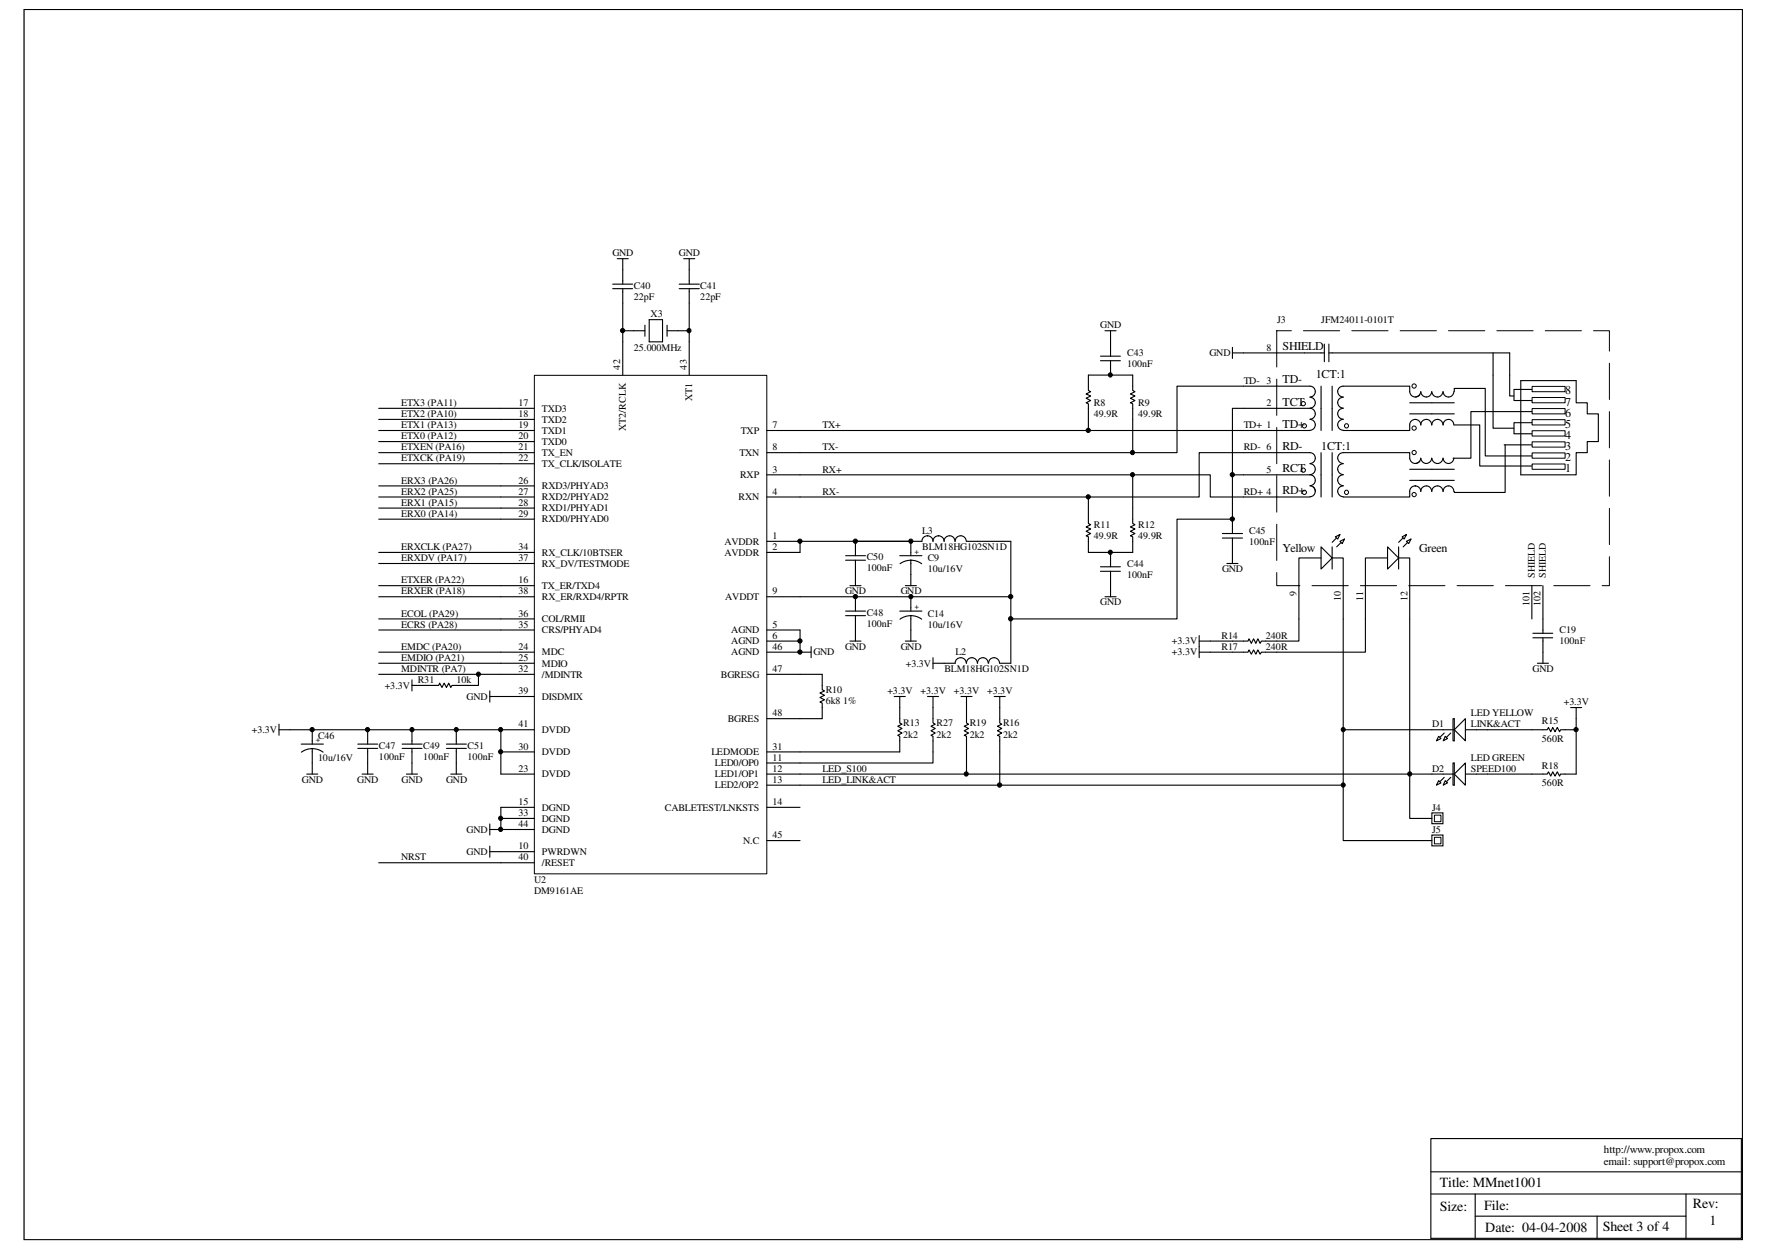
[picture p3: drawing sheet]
<svg xmlns="http://www.w3.org/2000/svg" width="297mm" height="210mm" viewBox="0 0 297 210" stroke-linecap="round" stroke-linejoin="round" font-family="sans-serif">
<path d="M4.1 1.6h288.8v206.7h-288.8z" fill="none" stroke="#000" stroke-width=".17"/>
<g fill="none" stroke="#000" stroke-width=".19">
<path d="M207.2 58.4v1.8M207.2 59.3h1.8M134.5 79.8h69v3.7h5.5M134.5 72.3h74.5M183 63v2.6l.3 .2-.7 .4 .7 .3-.7 .4 .7 .4-.7 .4 .4 .2v4.4M190.4 63v2.6l.4 .2-.8 .4 .8 .3-.8 .4 .8 .4-.8 .4 .4 .2v8.2M209 64.9h-11.1v11.2h-63.4M209 76.1h-7.4v7.4h-67.1M142.2 94.1h3.3M142.2 93.4h3.3M143.8 91v2.4M143.8 94.1v2.5"/>
<path d="M153.1 91h1.9a.91 .91 0 0 1 .9-1 .91 .91 0 0 1 .9 1 .91 .91 0 0 1 1-1 .91 .91 0 0 1 .9 1 .91 .91 0 0 1 .9-1 .91 .91 0 0 1 .9 1M160.6 91a.93 .93 0 0 1 .9-1 .93 .93 0 0 1 .9 1M162.5 91h1.8M205.5 89.7h3.4M205.5 90.4h3.4M207.2 87.2v2.5M207.2 90.4v2.4M138.2 113.3v2.6l.4 .2-.8 .4 .8 .3-.8 .4 .8 .4-.8 .4 .4 .2v2.6M150.3 117.1h1.9M151.3 117.1v4.4l.3 .2-.7 .3 .7 .4-.7 .4 .7 .4-.7 .4 .4 .1v2.7M162.5 118.9v2.6l.3 .2-.7 .3 .7 .4-.7 .4 .7 .4-.7 .4 .4 .1v2.7M168.1 118.9v2.6l.3 .2-.7 .3 .7 .4-.7 .4 .7 .4-.7 .4 .4 .1v2.7"/>
<path d="M207.2 107.7h2.6l.2-.3 .4 .7 .3-.7 .4 .7 .4-.7 .3 .7 .2-.4h2.6M207.2 109.6h2.6l.2-.4 .4 .7 .3-.7 .4 .7 .4-.7 .3 .7 .2-.3h2.6M67.6 125.8h3.3M67.6 125.1h3.3M69.3 122.6v2.5M69.3 125.8v2.4M75.1 125.8h3.3M75.1 125.1h3.3M76.7 122.6v2.5M76.7 125.8v2.4M242.6 130.1h1.9M242.8 130.6l-1.1 1.1"/>
<path d="M243.9 130.6l-1.1 1.1M244.5 128.2v3.8M246.3 130.1h1.9"/>
</g>
<path d="M244.5 130.1l1.8-1.9v3.8z" fill="#fff"/>
<path d="M244.5 130.1l1.8-1.9v3.8z" fill="none" stroke="#000" stroke-width=".19"/>
<path d="M241.8 131.2l.4 .4-.7 .4z" fill="#fff"/>
<path d="M241.8 131.2l.4 .4-.7 .4z" fill="none" stroke="#000" stroke-width=".19"/>
<path d="M242.9 131.2l.4 .4-.7 .4z" fill="#fff"/>
<path d="M240.7 130.1h1.9M242.6 122.6h1.9M242.8 123.2l-1.1 1.1M242.9 131.2l.4 .4-.7 .4zM243.9 123.2l-1.1 1.1M244.5 128.2h-.2v3.8h.2M244.5 120.8v3.7M246.3 122.6h1.9M248.2 130.1h1.9" fill="none" stroke="#000" stroke-width=".19"/>
<path d="M244.5 122.6l1.8-1.8v3.7z" fill="#fff"/>
<path d="M244.5 122.6l1.8-1.8v3.7z" fill="none" stroke="#000" stroke-width=".19"/>
<path d="M241.8 123.7l.4 .4-.7 .4z" fill="#fff"/>
<path d="M241.8 123.7l.4 .4-.7 .4z" fill="none" stroke="#000" stroke-width=".19"/>
<path d="M242.9 123.7l.4 .4-.7 .4z" fill="#fff"/>
<path d="M220.2 79.8a.91 .91 0 0 1 .9 .9 .91 .91 0 0 1-.9 .9M222.1 79.8v3.7M223.9 79.8v3.7M220.2 81.7a.9 .9 0 0 1 .9 .9M220.8 81.8a.93 .93 0 0 1 .3 1 .93 .93 0 0 1-.9 .7M240.7 122.6h1.9M242.9 123.7l.4 .4-.7 .4zM244.5 120.8h-.2v3.7h.2M248.2 122.6h1.9" fill="none" stroke="#000" stroke-width=".19"/>
<circle cx="219.3" cy="82.7" r=".36" fill="#fff"/>
<circle cx="219.3" cy="82.7" r=".36" fill="none" stroke="#000" stroke-width=".17"/>
<path d="M220.2 76.1a.91 .91 0 0 1 .9 .9 .91 .91 0 0 1-.9 .9M220.2 77.9a.91 .91 0 0 1 .9 .9 .91 .91 0 0 1-.9 1M222.1 76.1v3.7M223.9 76.1v3.7" fill="none" stroke="#000" stroke-width=".19"/>
<circle cx="219.1" cy="79" r=".36" fill="#fff"/>
<circle cx="219.1" cy="79" r=".36" fill="none" stroke="#000" stroke-width=".17"/>
<path d="M225.8 77.9a.91 .91 0 0 0-.9 .9 .91 .91 0 0 0 .9 1M225.8 76.1a.91 .91 0 0 0-.9 .9 .91 .91 0 0 0 .9 .9M225.8 79.8a.91 .91 0 0 0-.9 .9 .91 .91 0 0 0 .9 .9M225.8 81.7a.91 .91 0 0 0-.9 .9 .91 .91 0 0 0 .9 .9" fill="none" stroke="#000" stroke-width=".19"/>
<circle cx="226.3" cy="82.7" r=".35" fill="#fff"/>
<circle cx="226.3" cy="82.7" r=".35" fill="none" stroke="#000" stroke-width=".17"/>
<path d="M220.2 68.6a.91 .91 0 0 1 .9 .9 .91 .91 0 0 1-.9 .9M220.2 70.5a.91 .91 0 0 1 .9 .9 .91 .91 0 0 1-.9 .9M222.1 68.6v3.7M223.9 68.6v3.7" fill="none" stroke="#000" stroke-width=".19"/>
<circle cx="219.3" cy="71.6" r=".36" fill="#fff"/>
<circle cx="219.3" cy="71.6" r=".36" fill="none" stroke="#000" stroke-width=".17"/>
<path d="M220.2 64.9a.91 .91 0 0 1 .9 .9 .91 .91 0 0 1-.9 .9M220.2 66.8a.91 .91 0 0 1 .9 .9 .91 .91 0 0 1-.9 .9M222.1 64.9v3.7M223.9 64.9v3.7" fill="none" stroke="#000" stroke-width=".19"/>
<circle cx="219.1" cy="67.8" r=".36" fill="#fff"/>
<circle cx="219.1" cy="67.8" r=".36" fill="none" stroke="#000" stroke-width=".17"/>
<path d="M225.8 66.8a.91 .91 0 0 0-.9 .9 .91 .91 0 0 0 .9 .9M225.8 64.9a.91 .91 0 0 0-.9 .9 .91 .91 0 0 0 .9 .9M225.8 70.5a.91 .91 0 0 0-.9 .9 .91 .91 0 0 0 .9 .9M225.8 68.6a.91 .91 0 0 0-.9 .9 .91 .91 0 0 0 .9 .9" fill="none" stroke="#000" stroke-width=".19"/>
<circle cx="226.3" cy="71.6" r=".35" fill="#fff"/>
<circle cx="226.3" cy="71.6" r=".35" fill="none" stroke="#000" stroke-width=".17"/>
<path d="M237 77a.94 .94 0 0 0 .6 .9 .94 .94 0 0 0 1.1-.4M237 78.9h3.7M240.7 77a.91 .91 0 0 1-.9 .9 .91 .91 0 0 1-1-.9 .96 .96 0 0 1-.9 .9M237 80.7h3.7" fill="none" stroke="#000" stroke-width=".19"/>
<circle cx="237.7" cy="76.1" r=".36" fill="#fff"/>
<circle cx="237.7" cy="76.1" r=".36" fill="none" stroke="#000" stroke-width=".17"/>
<path d="M240.7 77a.93 .93 0 0 0 .9 .9 .93 .93 0 0 0 1-.9M240.7 78.9h3.8M242.6 77a.89 .89 0 0 0 .9 .9 .89 .89 0 0 0 .9-.9M237 82.6a.91 .91 0 0 1 .9-.9 .91 .91 0 0 1 .9 .9 .91 .91 0 0 1 1-.9 .91 .91 0 0 1 .9 .9M240.7 82.6a.93 .93 0 0 1 .9-.9 .93 .93 0 0 1 1 .9M240.7 80.7h3.8M242.6 82.6a.89 .89 0 0 1 .9-.9 .89 .89 0 0 1 .9 .9" fill="none" stroke="#000" stroke-width=".19"/>
<circle cx="237.7" cy="83.1" r=".36" fill="#fff"/>
<circle cx="237.7" cy="83.1" r=".36" fill="none" stroke="#000" stroke-width=".17"/>
<path d="M237 65.8a.94 .94 0 0 0 .6 .9 .94 .94 0 0 0 1.1-.4M237 67.7h3.7M237 69.6h3.7M240.7 65.8a.91 .91 0 0 1-.9 .9 .91 .91 0 0 1-1-.9 .96 .96 0 0 1-.9 .9" fill="none" stroke="#000" stroke-width=".19"/>
<circle cx="237.7" cy="64.9" r=".36" fill="#fff"/>
<circle cx="237.7" cy="64.9" r=".36" fill="none" stroke="#000" stroke-width=".17"/>
<path d="M237 71.4a.91 .91 0 0 1 .9-.9 .91 .91 0 0 1 .9 .9 .91 .91 0 0 1 1-.9 .91 .91 0 0 1 .9 .9M240.7 65.8a.93 .93 0 0 0 .9 .9 .93 .93 0 0 0 1-.9M240.7 71.4a.93 .93 0 0 1 .9-.9 .93 .93 0 0 1 1 .9M240.7 67.7h3.8M240.7 69.6h3.8M242.6 65.8a.89 .89 0 0 0 .9 .9 .89 .89 0 0 0 .9-.9M242.6 71.4a.89 .89 0 0 1 .9-.9 .89 .89 0 0 1 .9 .9" fill="none" stroke="#000" stroke-width=".19"/>
<circle cx="237.7" cy="71.9" r=".36" fill="#fff"/>
<circle cx="237.7" cy="71.9" r=".36" fill="none" stroke="#000" stroke-width=".17"/>
<g fill="none" stroke="#000" stroke-width=".19">
<path d="M219.3 59.3h3.3M222.6 57.8v3M223.4 57.8v3M223.4 59.3h30.4M214.6 76.1h5.6M214.6 79.8h5.6M214.6 64.9h5.6M214.6 68.6h5.6M214.6 72.3h5.6M225.8 76.1h11.2v.9M225.8 64.9h11.2v.9M237 71.4v.9h-11.2"/>
<path d="M214.6 83.5h5.6M237 82.6v.9h-11.2"/>
</g>
<path d="M257.6 65h5.5v.8h-5.5z" fill="#fff"/>
<path d="M257.6 64.9h5.5v.9h-5.5z" fill="none" stroke="#000" stroke-width=".17"/>
<path d="M257.6 66.8h5.5v.9h-5.5z" fill="#fff"/>
<path d="M257.6 66.8h5.5v.9h-5.5z" fill="none" stroke="#000" stroke-width=".17"/>
<path d="M257.6 68.7h5.5v.9h-5.5z" fill="#fff"/>
<path d="M257.6 68.7h5.5v.9h-5.5z" fill="none" stroke="#000" stroke-width=".17"/>
<path d="M257.6 70.6h5.5v.8h-5.5z" fill="#fff"/>
<path d="M257.6 70.5h5.5v.9h-5.5z" fill="none" stroke="#000" stroke-width=".17"/>
<path d="M257.6 72.4h5.5v.9h-5.5z" fill="#fff"/>
<path d="M257.6 72.4h5.5v.9h-5.5z" fill="none" stroke="#000" stroke-width=".17"/>
<path d="M257.6 74.3h5.5v.8h-5.5z" fill="#fff"/>
<path d="M257.6 74.3h5.5v.8h-5.5z" fill="none" stroke="#000" stroke-width=".17"/>
<path d="M257.6 76.2h5.5v.8h-5.5z" fill="#fff"/>
<path d="M257.6 76.1h5.5v.9h-5.5z" fill="none" stroke="#000" stroke-width=".17"/>
<path d="M257.6 78h5.5v.9h-5.5z" fill="#fff"/>
<path d="M257.6 78h5.5v.9h-5.5z" fill="none" stroke="#000" stroke-width=".17"/>
<g fill="none" stroke="#000" stroke-width=".19">
<path d="M209 59.3h10.3M251 59.3v12.7h3.5M253.8 59.3v7.2h.7M209 72.3h5.6M209 64.9h5.6M209 68.6h5.6M209 79.8h5.6M209 76.1h5.6M244.5 65.8v-.5h5.2v11.3h7.8M244.5 71.4h4.2v6.9h8.8M252.9 74.8h4.6M253 74.8v8h-8.5v-.2"/>
<path d="M255.6 64h9.4v3.7h1.8v1.9h1.9v4.6h-1.9v1.9h-1.8v3.7h-9.4zM257.5 65.4h-3v1.9h3M257.5 71h-3v1.9h3M257.5 69.2h-10.2v7.8h-3M209 83.5h5.6"/>
</g>
<path d="M214.6 55.6h55.9v42.8h-55.9z" fill="none" stroke="#000" stroke-width=".17" stroke-dasharray="6.1 2"/>
<path d="M222.1 91.9l1.8 1.9-1.8 1.8z" fill="#fff"/>
<path d="M222.1 91.9l1.8 1.9-1.8 1.8zM225.3 89.8l-1.4 1.3M226 90.6l-1.3 1.3" fill="none" stroke="#000" stroke-width=".19"/>
<path d="M225.3 91l.7-.4-.4 .8z" fill="#fff"/>
<path d="M225.3 91l.7-.4-.4 .8z" fill="none" stroke="#000" stroke-width=".19"/>
<path d="M224.5 90.2l.8-.4-.4 .8z" fill="#fff"/>
<path d="M222.1 93.8h-3.7v4.6M223.9 93.8h1.9v4.6M223.9 91.9v3.7M224.5 90.2l.8-.4-.4 .8z" fill="none" stroke="#000" stroke-width=".19"/>
<path d="M233.3 91.9l1.8 1.9-1.8 1.8z" fill="#fff"/>
<path d="M233.3 91.9l1.8 1.9-1.8 1.8zM236.4 89.8l-1.3 1.3M237.2 90.6l-1.3 1.3" fill="none" stroke="#000" stroke-width=".19"/>
<path d="M236.4 91l.8-.4-.4 .8z" fill="#fff"/>
<path d="M236.4 91l.8-.4-.4 .8z" fill="none" stroke="#000" stroke-width=".19"/>
<path d="M235.7 90.2l.7-.4-.4 .8z" fill="#fff"/>
<g fill="none" stroke="#000" stroke-width=".19">
<path d="M103 47.8h3.3M103 48.5h3.3M103.8 43.5h1.8M104.7 43.5v4.3M104.7 48.5v2.4M106.5 55.6h1.9M108.4 54.7v1.8M109.1 53.7h2.3v3.7h-2.3zM112.1 54.7v1.8M112.1 55.6h1.9M114.2 47.8h3.4M114.2 48.5h3.4"/>
<path d="M114.9 43.5h1.9M115.9 43.5v4.3M115.9 48.5v2.4M185 59.9h3.3M185.8 55.6h1.8M186.7 55.6v4.3M183 63h7.4M185 60.6h3.3M186.7 60.6v2.4M190.4 79.8v8.2l.4 .2-.8 .4 .8 .3-.8 .4 .8 .4-.8 .3 .4 .2v2.6h-7.4v-2.6l-.4-.2 .7-.3-.7-.4 .7-.4-.7-.3 .7-.4-.3-.2v-4.5M209 79.8h-1.8v7.4M209 68.6h-1.8v11.2"/>
<path d="M185 95.2h3.3M185 96h3.3M186.7 92.8v2.4M186.7 96v4.3M206.2 94.7h1.9M207.2 92.8v1.9M218.4 98.4v9.3h-3.8M225.8 98.4v33.6h-91.3M233.3 93.8h-3.8v15.8h-14.9M235.1 93.8h1.9v36.3h-102.5M235.1 91.9v3.7M235.7 90.2l.7-.4-.4 .8z"/>
<path d="M257.5 98.4v5.6M259.4 98.4v5.6M142.2 103.5h3.3M142.2 102.7h3.3M143.8 100.3v2.4M143.8 103.5v2.4M185.8 100.3h1.8M201.6 108.7v1.8M201.6 109.6h5.6M203.5 107.7h3.7M264 118.9h1.9M265 118.9v11.2h-2.7l-.1 .3-.4-.7-.4 .7-.4-.7-.3 .7-.4-.7-.2 .4h-10"/>
<path d="M50.6 125.1h3.8M50.7 126.4l1-.5 .8-.1 .8 .1 1 .5M52.5 122.6v2.5M52.5 125.8v2.4M60.2 125.8h3.3M60.2 125.1h3.3M61.8 122.6v2.5M61.8 125.8v2.4M225.8 122.6h14.9M237 130.1h3.7M250.1 122.6h10l.2-.3 .4 .7 .3-.7 .4 .7 .4-.7 .4 .7 .1-.4h2.7M240.5 191.3h52.2v16.8h-52.2z"/>
<path d="M240.5 196.9h52.2M240.5 200.7h52.2M248 200.7v7.4M248 204.4h35.4M268.5 204.4v3.7M283.4 200.7v7.4"/>
</g>
<path d="M89.9 63.1h39v83.8h-39z" fill="#fff"/>
<g fill="none" stroke="#000" stroke-width=".17">
<path d="M89.8 63.1h39.1v83.8h-39.1zM241.1 137h1.1v1.1h-1.1zM241.1 140.7h1.1v1.1h-1.1z"/>
<circle cx="104.7" cy="55.6" r=".36"/>
<circle cx="115.8" cy="55.6" r=".35"/>
<circle cx="182.9" cy="72.3" r=".36"/>
<circle cx="186.6" cy="63" r=".35"/>
<circle cx="190.4" cy="76.1" r=".35"/>
<circle cx="190.4" cy="79.8" r=".35"/>
<circle cx="207.2" cy="79.8" r=".36"/>
<circle cx="134.5" cy="91" r=".36"/>
<circle cx="143.8" cy="91" r=".36"/>
<circle cx="153.1" cy="91" r=".35"/>
<circle cx="182.9" cy="83.5" r=".36"/>
<circle cx="186.6" cy="92.8" r=".35"/>
<circle cx="207.2" cy="87.2" r=".36"/>
<circle cx="80.4" cy="113.3" r=".35"/>
<circle cx="134.5" cy="109.6" r=".36"/>
<circle cx="134.5" cy="107.7" r=".36"/>
<circle cx="143.8" cy="100.3" r=".36"/>
<circle cx="153.1" cy="100.3" r=".35"/>
<circle cx="169.9" cy="100.3" r=".37"/>
<circle cx="169.9" cy="104" r=".37"/>
<circle cx="52.5" cy="122.6" r=".36"/>
<circle cx="61.8" cy="122.6" r=".36"/>
<circle cx="69.2" cy="122.6" r=".35"/>
<circle cx="76.7" cy="122.6" r=".35"/>
<circle cx="84.1" cy="139.4" r=".35"/>
<circle cx="84.1" cy="126.3" r=".35"/>
<circle cx="84.1" cy="137.5" r=".35"/>
<circle cx="84.1" cy="122.6" r=".35"/>
<circle cx="162.4" cy="130.1" r=".35"/>
<circle cx="168" cy="131.9" r=".37"/>
<circle cx="225.8" cy="131.9" r=".35"/>
<circle cx="225.8" cy="122.6" r=".35"/>
<circle cx="237" cy="130.1" r=".35"/>
<circle cx="264.9" cy="122.6" r=".36"/>
</g>
<g fill="none" stroke="#000" stroke-width=".19">
<path d="M104.7 50.9v12.1M104.7 55.6h1.8M114 55.6h1.9M115.9 50.9v12.1M63.7 74.2h26.1M63.7 72.3h26.1M63.7 70.5h26.1M63.7 68.6h26.1M63.7 76.1h26.1M63.7 77.9h26.1M128.9 72.3h5.6M128.9 76.1h5.6"/>
<path d="M128.9 79.8h5.6M63.7 98.4h26.1M63.7 87.2h26.1M63.7 85.4h26.1M63.7 83.5h26.1M63.7 81.7h26.1M63.7 94.7h26.1M63.7 92.8h26.1M128.9 83.5h5.6M128.9 91h24.2v2.4M134.5 91v1.8h-5.6M142.9 98.4h1.8"/>
<path d="M143.8 96.6v1.8M151.3 93.4h3.7M152.2 98.4h1.8M153.1 94.1l.8 .1 1 .5M153.1 94.1l-1.1 .3-.7 .3M153.1 94.1v4.3M164.3 91h5.6v9.3h-41M207.2 87.2h-9.3v16.8h-28v-3.7M63.7 100.3h26.1M63.7 104h26.1M63.7 105.9h26.1M63.7 109.6h26.1"/>
<path d="M63.7 111.5h26.1M63.7 113.3h26.1M69.3 114.3v1.8M80.4 113.3v1.9h-4.4l-.2 .3-.4-.7-.3 .7-.4-.7-.4 .7-.4-.7-.2 .4h-4.4M82.3 117.1h7.5M82.3 116.1v1.9M128.9 105.9h5.6v3.7M128.9 109.6h7.5M128.9 113.3h9.3M128.9 107.7h5.6M136.4 108.7v1.8M142.9 107.7h1.8"/>
<path d="M143.8 105.9v1.8M151.3 102.7h3.7M152.2 107.7h1.8M153.1 103.5l.8 .1 1 .5M153.1 103.5l-1.1 .2-.7 .4M153.1 100.3v2.4M153.1 103.5v4.2M155.9 117.1h1.9M156.8 117.1v4.4l.4 .2-.7 .3 .7 .4-.7 .4 .7 .4-.7 .4 .3 .1v4.5h-27.9M156.8 111.5h3.8a.93 .93 0 0 1 .9-1 .93 .93 0 0 1 .9 1M156.8 110.5v1.9M161.5 117.1h1.9"/>
<path d="M162.5 111.5a.91 .91 0 0 1 .9-1 .91 .91 0 0 1 .9 1M162.5 117.1v1.8M164.3 111.5a.89 .89 0 0 1 .9-1 .89 .89 0 0 1 .9 1M166.2 111.5a.91 .91 0 0 1 .9-1 .91 .91 0 0 1 .9 1M167.1 117.1h1.9M168.1 117.1v1.8M169.9 104v7.5h-1.8M201.6 107.7h1.9M201.6 106.8v1.9M257.7 106.4h3.3M257.7 107.2h3.3M258.4 111.5h1.9"/>
<path d="M259.4 104v2.4M259.4 107.2v4.3M46.9 122.6h37.3v7.5h5.6M46.9 121.7v1.9M51.6 130.1h1.8M52.5 128.2v1.9M60.9 130.1h1.8M61.8 128.2v1.9M68.3 130.1h1.9M69.3 128.2v1.9M75.8 130.1h1.8M76.7 128.2v1.9"/>
<path d="M82.3 139.4h7.5M82.3 138.5v1.8M84.2 126.4h5.6M84.2 122.6h5.6M84.2 137.5h5.6M89.8 135.7h-5.6v3.7M128.9 126.4h22.4M128.9 130.1h5.6M128.9 132h5.6M128.9 135.7h5.6M128.9 120.8h9.3M162.5 126.4v3.7"/>
<path d="M168.1 126.4v5.6M225.8 132v9.3h14.9M237 130.1v7.4h3.7M240.7 136.6h1.9v1.8h-1.9zM63.7 145h26.1M82.3 143.1h7.5M82.3 142.2v1.9M128.9 141.3h5.6M240.7 140.3h1.9v1.9h-1.9z"/>
</g>
<g fill="#000">
<circle cx="104.7" cy="55.6" r=".36"/>
<circle cx="115.8" cy="55.6" r=".35"/>
<circle cx="182.9" cy="72.3" r=".36"/>
<circle cx="186.6" cy="63" r=".35"/>
<circle cx="190.4" cy="76.1" r=".35"/>
<circle cx="190.4" cy="79.8" r=".35"/>
<circle cx="207.2" cy="79.8" r=".36"/>
<circle cx="134.5" cy="91" r=".36"/>
<circle cx="143.8" cy="91" r=".36"/>
<circle cx="153.1" cy="91" r=".35"/>
<circle cx="182.9" cy="83.5" r=".36"/>
<circle cx="186.6" cy="92.8" r=".35"/>
<circle cx="207.2" cy="87.2" r=".36"/>
<circle cx="80.4" cy="113.3" r=".35"/>
<circle cx="134.5" cy="109.6" r=".36"/>
<circle cx="134.5" cy="107.7" r=".36"/>
<circle cx="143.8" cy="100.3" r=".36"/>
<circle cx="153.1" cy="100.3" r=".35"/>
<circle cx="169.9" cy="100.3" r=".37"/>
<circle cx="169.9" cy="104" r=".37"/>
<circle cx="52.5" cy="122.6" r=".36"/>
<circle cx="61.8" cy="122.6" r=".36"/>
<circle cx="69.2" cy="122.6" r=".35"/>
<circle cx="76.7" cy="122.6" r=".35"/>
<circle cx="84.1" cy="139.4" r=".35"/>
<circle cx="84.1" cy="126.3" r=".35"/>
<circle cx="84.1" cy="137.5" r=".35"/>
<circle cx="84.1" cy="122.6" r=".35"/>
<circle cx="162.4" cy="130.1" r=".35"/>
<circle cx="168" cy="131.9" r=".37"/>
<circle cx="225.8" cy="131.9" r=".35"/>
<circle cx="225.8" cy="122.6" r=".35"/>
<circle cx="237" cy="130.1" r=".35"/>
<circle cx="264.9" cy="122.6" r=".36"/>
</g>
<g font-size="2.4">
<text x="242.1" y="203.5">Size:</text>
<text x="242.1" y="199.6">Title: MMnet1001</text>
<text x="249.5" y="203.3">File:</text>
<text x="284.6" y="202.9">Rev:</text>
<text x="249.7" y="207">Date: 04-04-2008</text>
<text x="269.4" y="206.8">Sheet 3 of 4</text>
<text x="287.4" y="205.9">1</text>
</g>
<g font-size="2">
<text x="215.6" y="58.8">SHIELD</text>
<text x="215.6" y="64.4">TD-</text>
<text x="221.2" y="63.5">1CT:1</text>
<text x="215.6" y="68.2">TCT</text>
<text x="215.6" y="71.9">TD+</text>
<text x="263.1" y="71.9">5</text>
<text x="263.1" y="70">6</text>
<text x="263.1" y="68.2">7</text>
<text x="263.1" y="66.3">8</text>
<text x="215.6" y="75.6">RD-</text>
<text x="222.1" y="75.6">1CT:1</text>
<text x="263.1" y="77.5">2</text>
<text x="263.1" y="75.6">3</text>
<text x="263.1" y="73.7">4</text>
<text x="215.6" y="83.1">RD+</text>
<text x="215.6" y="79.3">RCT</text>
<text x="263.1" y="79.3">1</text>
<text x="215.6" y="92.8">Yellow</text>
<text x="238.6" y="92.8">Green</text>
</g>
<g font-size="1.8">
<text x="269.6" y="193.8">http://www.propox.com</text>
<text x="269.6" y="195.8">email: support@propox.com</text>
</g>
<g font-size="1.7">
<text x="103" y="43.1">GND</text>
<text x="114.1" y="43.1">GND</text>
<text x="106.5" y="48.5">C40</text>
<text x="106.5" y="50.4">22pF</text>
<text x="109.3" y="53.3">X3</text>
<text x="117.7" y="48.5">C41</text>
<text x="117.7" y="50.4">22pF</text>
<text x="106.5" y="58.9">25.000MHz</text>
<text x="185" y="55.2">GND</text>
<text x="189.5" y="59.9">C43</text>
<text x="203.3" y="59.9">GND</text>
<text x="212.9" y="58.9">8</text>
<text x="214.7" y="54.3">J3</text>
<text x="222.1" y="54.3">JFM24011-0101T</text>
<text x="104.3" y="62.1" transform="rotate(-90 104.3 62.1)">42</text>
<text x="115.4" y="62.1" transform="rotate(-90 115.4 62.1)">43</text>
<text x="189.5" y="61.7">100nF</text>
<text x="209.1" y="64.5">TD- 3</text>
<text x="67.4" y="70.1">ETX2 (PA10)</text>
<text x="67.4" y="68.2">ETX3 (PA11)</text>
<text x="67.4" y="72">ETX1 (PA13)</text>
<text x="87.2" y="72">19</text>
<text x="87.2" y="70.1">18</text>
<text x="87.2" y="68.2">17</text>
<text x="91.1" y="71">TXD2</text>
<text x="91.1" y="69.2">TXD3</text>
<text x="116.4" y="67.4" transform="rotate(-90 116.4 67.4)">XT1</text>
<text x="129.9" y="72">7</text>
<text x="138.3" y="72">TX+</text>
<text x="183.9" y="68.2">R8</text>
<text x="183.9" y="70.1">49.9R</text>
<text x="191.3" y="68.2">R9</text>
<text x="191.3" y="70.1">49.9R</text>
<text x="209.1" y="72">TD+ 1</text>
<text x="212.9" y="68.2">2</text>
<text x="67.4" y="73.8">ETX0 (PA12)</text>
<text x="67.4" y="75.7">ETXEN (PA16)</text>
<text x="67.4" y="77.6">ETXCK (PA19)</text>
<text x="87.2" y="73.8">20</text>
<text x="87.2" y="75.7">21</text>
<text x="87.2" y="77.6">22</text>
<text x="91.1" y="74.8">TXD0</text>
<text x="91.1" y="72.9">TXD1</text>
<text x="91.1" y="76.6">TX_EN</text>
<text x="105.2" y="72.4" transform="rotate(-90 105.2 72.4)">XT2/RCLK</text>
<text x="124.3" y="76.6">TXN</text>
<text x="124.5" y="72.9">TXP</text>
<text x="129.9" y="75.7">8</text>
<text x="138.3" y="75.7">TX-</text>
<text x="209.1" y="75.7">RD- 6</text>
<text x="67.4" y="83.1">ERX2 (PA25)</text>
<text x="67.4" y="81.3">ERX3 (PA26)</text>
<text x="87.2" y="83.1">27</text>
<text x="87.2" y="81.3">26</text>
<text x="91.1" y="78.5">TX_CLK/ISOLATE</text>
<text x="91.1" y="82.2">RXD3/PHYAD3</text>
<text x="124.4" y="80.3">RXP</text>
<text x="129.9" y="79.4">3</text>
<text x="129.9" y="83.1">4</text>
<text x="138.3" y="79.4">RX+</text>
<text x="138.3" y="83.1">RX-</text>
<text x="209.1" y="83.1">RD+ 4</text>
<text x="212.9" y="79.4">5</text>
<text x="67.4" y="86.9">ERX0 (PA14)</text>
<text x="67.4" y="85">ERX1 (PA15)</text>
<text x="87.2" y="86.9">29</text>
<text x="87.2" y="85">28</text>
<text x="91.1" y="87.8">RXD0/PHYAD0</text>
<text x="91.1" y="85.9">RXD1/PHYAD1</text>
<text x="91.1" y="84.1">RXD2/PHYAD2</text>
<text x="124.2" y="84.1">RXN</text>
<text x="155" y="89.7">L3</text>
<text x="183.9" y="88.7">R11</text>
<text x="191.3" y="88.7">R12</text>
<text x="210" y="89.7">C45</text>
<text x="67.4" y="94.3">ERXDV (PA17)</text>
<text x="67.4" y="92.5">ERXCLK (PA27)</text>
<text x="87.2" y="94.3">37</text>
<text x="87.2" y="92.5">34</text>
<text x="91.1" y="95.2">RX_DV/TESTMODE</text>
<text x="91.1" y="93.4">RX_CLK/10BTSER</text>
<text x="121.8" y="93.4">AVDDR</text>
<text x="121.8" y="91.5">AVDDR</text>
<text x="129.9" y="92.5">2</text>
<text x="129.9" y="90.6">1</text>
<text x="145.7" y="94.1">C50</text>
<text x="155" y="92.5">BLM18HG102SN1D</text>
<text x="156" y="94.3">C9</text>
<text x="183.9" y="90.6">49.9R</text>
<text x="189.5" y="95.2">C44</text>
<text x="191.3" y="90.6">49.9R</text>
<text x="210" y="91.5">100nF</text>
<text x="67.4" y="99.9">ERXER (PA18)</text>
<text x="67.4" y="98">ETXER (PA22)</text>
<text x="87.2" y="98">16</text>
<text x="87.2" y="99.9">38</text>
<text x="91.1" y="99">TX_ER/TXD4</text>
<text x="91.1" y="100.8">RX_ER/RXD4/RPTR</text>
<text x="121.9" y="100.8">AVDDT</text>
<text x="129.9" y="99.9">9</text>
<text x="142.1" y="99.9">GND</text>
<text x="145.7" y="96">100nF</text>
<text x="151.4" y="99.9">GND</text>
<text x="156" y="96.2">10u/16V</text>
<text x="185" y="101.7">GND</text>
<text x="189.5" y="97.1">100nF</text>
<text x="205.4" y="96.1">GND</text>
<text x="217.9" y="100.2" transform="rotate(-90 217.9 100.2)">9</text>
<text x="225.4" y="101" transform="rotate(-90 225.4 101)">10</text>
<text x="229.1" y="101" transform="rotate(-90 229.1 101)">11</text>
<text x="236.6" y="101" transform="rotate(-90 236.6 101)">12</text>
<text x="257.1" y="101.9" transform="rotate(-90 257.1 101.9)">101</text>
<text x="258" y="97.1" transform="rotate(-90 258 97.1)">SHIELD</text>
<text x="258.9" y="101.9" transform="rotate(-90 258.9 101.9)">102</text>
<text x="259.9" y="97.1" transform="rotate(-90 259.9 97.1)">SHIELD</text>
<text x="67.4" y="105.5">ECRS (PA28)</text>
<text x="67.4" y="103.6">ECOL (PA29)</text>
<text x="87.2" y="103.6">36</text>
<text x="87.2" y="105.5">35</text>
<text x="91.1" y="104.6">COL/RMII</text>
<text x="91.1" y="106.4">CRS/PHYAD4</text>
<text x="122.9" y="106.4">AGND</text>
<text x="129.9" y="107.4">6</text>
<text x="129.9" y="105.5">5</text>
<text x="145.7" y="103.5">C48</text>
<text x="145.7" y="105.3">100nF</text>
<text x="156" y="103.6">C14</text>
<text x="156" y="105.5">10u/16V</text>
<text x="205.4" y="107.4">R14</text>
<text x="212.8" y="107.4">240R</text>
<text x="262.2" y="106.4">C19</text>
<text x="67.4" y="112.9">MDINTR (PA7)</text>
<text x="67.4" y="109.2">EMDC (PA20)</text>
<text x="67.4" y="111.1">EMDIO (PA21)</text>
<text x="87.2" y="109.2">24</text>
<text x="87.2" y="111.1">25</text>
<text x="87.2" y="112.9">32</text>
<text x="91.1" y="110.2">MDC</text>
<text x="91.1" y="112">MDIO</text>
<text x="91.1" y="113.9">/MDINTR</text>
<text x="121.2" y="113.9">BGRESG</text>
<text x="122.9" y="110.2">AGND</text>
<text x="122.9" y="108.3">AGND</text>
<text x="129.9" y="109.2">46</text>
<text x="129.9" y="112.9">47</text>
<text x="136.7" y="110.2">GND</text>
<text x="142.1" y="109.2">GND</text>
<text x="151.4" y="109.2">GND</text>
<text x="152.3" y="112">+3.3V</text>
<text x="158.7" y="112.9">BLM18HG102SN1D</text>
<text x="160.6" y="110.2">L2</text>
<text x="197" y="110.2">+3.3V</text>
<text x="197" y="108.3">+3.3V</text>
<text x="205.4" y="109.2">R17</text>
<text x="212.8" y="109.2">240R</text>
<text x="257.6" y="112.9">GND</text>
<text x="262.2" y="108.3">100nF</text>
<text x="64.7" y="115.7">+3.3V</text>
<text x="70.2" y="114.8">R31</text>
<text x="76.7" y="114.8">10k</text>
<text x="78.4" y="117.6">GND</text>
<text x="87.2" y="116.7">39</text>
<text x="91.1" y="117.6">DISDMIX</text>
<text x="138.8" y="116.5">R10</text>
<text x="138.8" y="118.4">6k8 1%</text>
<text x="149.2" y="116.7">+3.3V</text>
<text x="154.8" y="116.7">+3.3V</text>
<text x="160.4" y="116.7">+3.3V</text>
<text x="165.9" y="116.7">+3.3V</text>
<text x="262.9" y="118.5">+3.3V</text>
<text x="42.3" y="123.2">+3.3V</text>
<text x="53.5" y="124.1">C46</text>
<text x="63.7" y="125.8">C47</text>
<text x="71.2" y="125.8">C49</text>
<text x="78.6" y="125.8">C51</text>
<text x="87.2" y="122.3">41</text>
<text x="87.2" y="126">30</text>
<text x="91.1" y="123.2">DVDD</text>
<text x="122.3" y="121.3">BGRES</text>
<text x="129.9" y="126">31</text>
<text x="129.9" y="120.4">48</text>
<text x="151.8" y="122.1">R13</text>
<text x="151.8" y="124">2k2</text>
<text x="157.4" y="122.1">R27</text>
<text x="157.4" y="124">2k2</text>
<text x="163" y="122.1">R19</text>
<text x="163" y="124">2k2</text>
<text x="168.6" y="122.1">R16</text>
<text x="168.6" y="124">2k2</text>
<text x="240.7" y="122.3">D1</text>
<text x="247.3" y="122.3">LINK&amp;ACT</text>
<text x="247.3" y="120.4">LED YELLOW</text>
<text x="259.2" y="121.7">R15</text>
<text x="259.2" y="124.7">560R</text>
<text x="50.8" y="131.5">GND</text>
<text x="53.5" y="127.8">10u/16V</text>
<text x="60.1" y="131.5">GND</text>
<text x="63.7" y="127.7">100nF</text>
<text x="67.5" y="131.5">GND</text>
<text x="71.2" y="127.7">100nF</text>
<text x="75" y="131.5">GND</text>
<text x="78.6" y="127.7">100nF</text>
<text x="87.2" y="129.7">23</text>
<text x="91.1" y="126.9">DVDD</text>
<text x="91.1" y="130.6">DVDD</text>
<text x="119.6" y="126.9">LEDMODE</text>
<text x="120.2" y="130.6">LED1/OP1</text>
<text x="120.2" y="128.8">LED0/OP0</text>
<text x="129.9" y="129.7">12</text>
<text x="129.9" y="131.6">13</text>
<text x="129.9" y="127.8">11</text>
<text x="138.3" y="129.7">LED_S100</text>
<text x="138.3" y="131.6">LED_LINK&amp;ACT</text>
<text x="240.7" y="129.7">D2</text>
<text x="247.3" y="129.7">SPEED100</text>
<text x="247.3" y="127.8">LED GREEN</text>
<text x="259.2" y="129.2">R18</text>
<text x="87.2" y="135.3">15</text>
<text x="87.2" y="137.2">33</text>
<text x="91.1" y="136.2">DGND</text>
<text x="111.8" y="136.2">CABLETEST/LNKSTS</text>
<text x="120.2" y="132.5">LED2/OP2</text>
<text x="129.9" y="135.3">14</text>
<text x="240.7" y="136.2">J4</text>
<text x="259.2" y="132.1">560R</text>
<text x="78.4" y="140">GND</text>
<text x="78.4" y="143.7">GND</text>
<text x="87.2" y="142.7">10</text>
<text x="87.2" y="139">44</text>
<text x="91.1" y="143.7">PWRDWN</text>
<text x="91.1" y="138.1">DGND</text>
<text x="91.1" y="140">DGND</text>
<text x="124.9" y="141.8">N.C</text>
<text x="129.9" y="140.9">45</text>
<text x="240.7" y="140">J5</text>
<text x="67.4" y="144.6">NRST</text>
<text x="87.2" y="144.6">40</text>
<text x="89.8" y="148.3">U2</text>
<text x="91.1" y="145.5">/RESET</text>
<text x="89.8" y="150.2">DM9161AE</text>
</g>
<g font-size="1.3">
<text x="153.7" y="93.1">+</text>
<text x="153.7" y="102.4">+</text>
<text x="53.1" y="124.8">+</text>
</g>
</svg>
